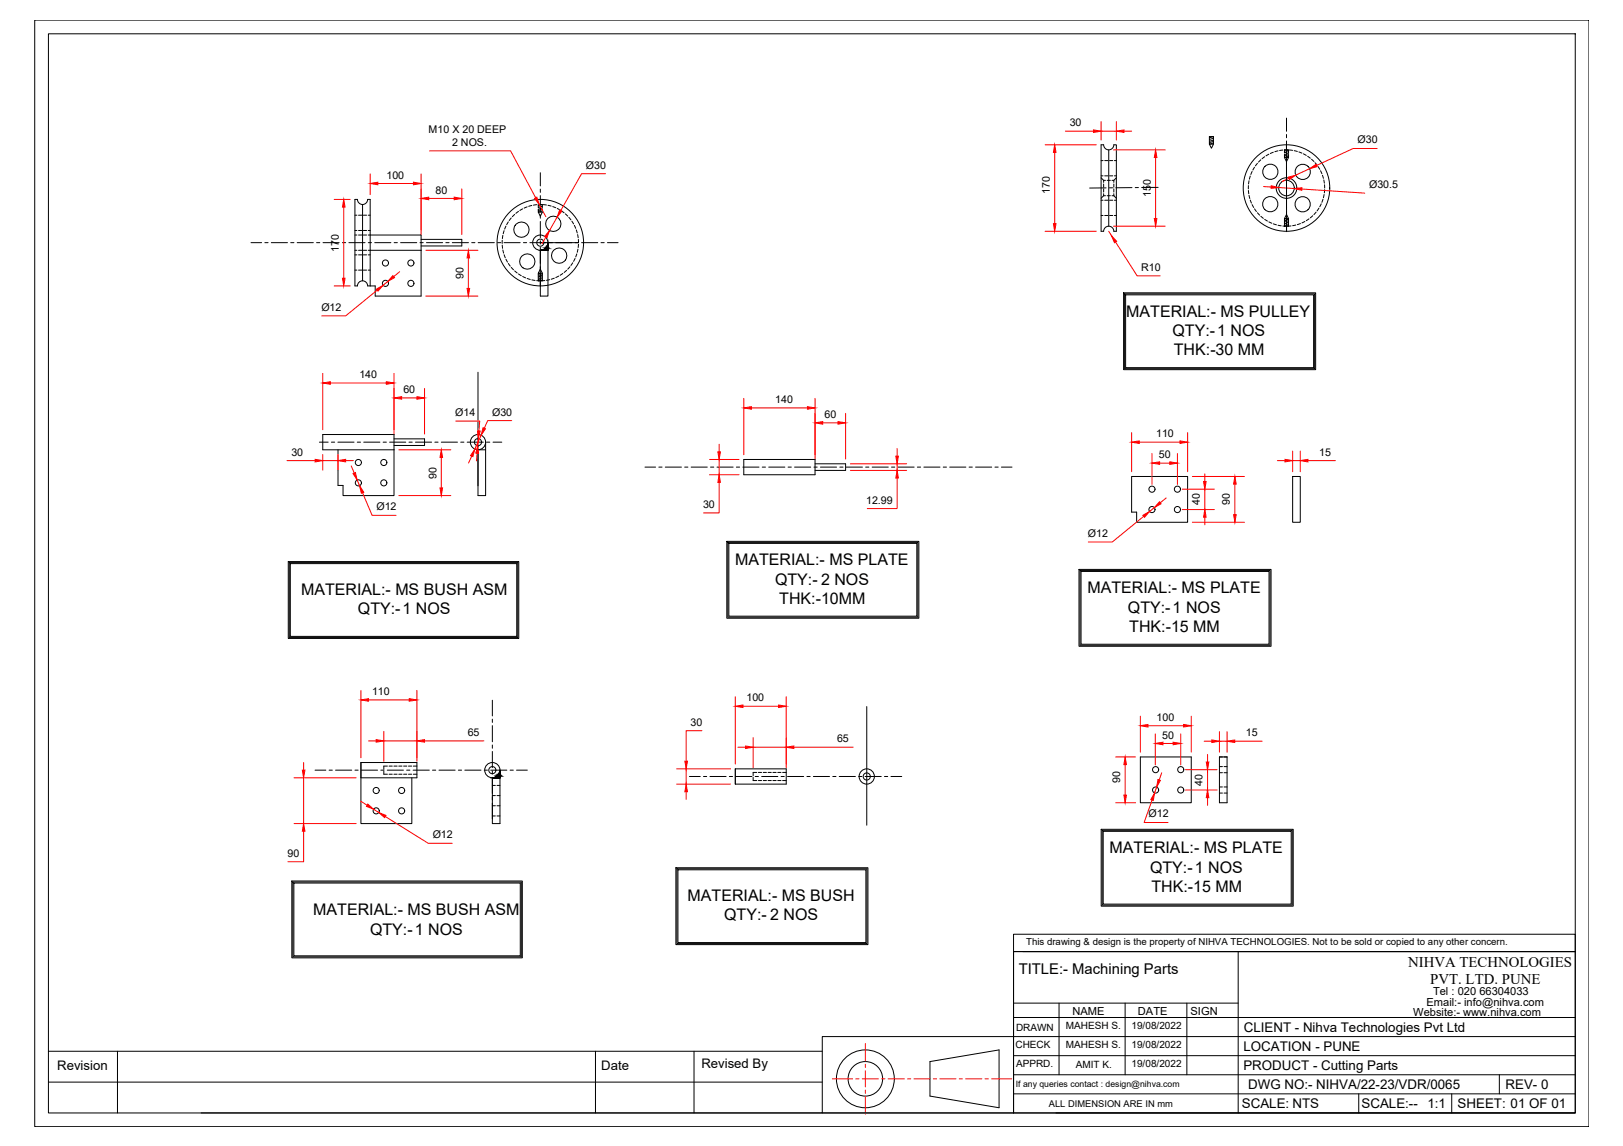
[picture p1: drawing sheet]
<svg xmlns="http://www.w3.org/2000/svg" width="841mm" height="594mm" viewBox="0 0 841 594" stroke-linecap="round" stroke-linejoin="round" font-family="sans-serif">
<!-- layer: 0 -->
<g fill="none" stroke="#000" stroke-width=".52">
<path d="M18 10h805v574h-805zM25 18h791v559h-791zM571 75h1a2.6 2.6 0 0 0 3 3 2.6 2.6 0 0 0 2-3h1v45h-1a2.6 2.6 0 0 0-2-3 2.6 2.6 0 0 0-3 3h-1zM575 78v39M627 71h2v4h-2zM629 74l-2 1 1 2 1-2M629 73l-2 1M629 73h-2M629 72h-2M629 71h-2M658 80l-2 1M660 79l-2 1"/>
<path d="M662 78l-1 1M665 78h-2M667 75v45M667 61v7M667 70v1M667 73v8M667 78h-1M668 79h-2v-1h2v1M668 80h-2M668 78h-2M668 78h2M671 78l1 1"/>
<path d="M673 79h2M675 80l2 1M280 90v6M280 98v2M571 91h1M571 83h1M571 92l1 1M572 93h1M572 93v2M572 95v2M572 98v2M572 91h2"/>
<path d="M572 83h2M573 97h-8M574 93h1M575 91h2M575 83h2M577 97h-2M577 93v2M577 95v2M577 98v2M577 83h1M577 91h1M578 92l-1 1h-1"/>
<path d="M587 97h-9M590 97h-2M600 97h-8M647 96v2M647 99v1M647 94v1M648 91l-1 2M649 89l-1 1M650 87l-1 1M652 85l-1 1M653 83l-1 1M655 81l-1 1"/>
<path d="M666 80v2h2v-2M667 83v2M667 86v9M667 97v1M667 100v8M668 81l-2 1 1 2 1-2M668 80l-2 1M678 81l1 1M680 83l1 1M681 84l1 2M683 86l1 2M684 89l1 1"/>
<path d="M685 91l1 1M686 93v2M686 96v1M686 98v2M184 119h1M184 112h1M186 119h1M186 112h1M188 106v40M188 119h2M188 112h2M191 119h1"/>
<path d="M191 112h1M261 120v1M262 117v2M263 115v1M265 113l-1 1M267 111l-2 1M269 110l-2 1M271 108l-2 1M273 107l-1 1M276 107h-2M278 106h-2M279 106h2v2"/>
<path d="M279 106v2l2-1M280 101v9M280 111v2M280 115v8M281 106h-2M281 108h-2v2h2v-2M281 109l-2 1 1 2 1-2M281 109h-2M281 106l-2 1M281 106h2M284 106l2 1M286 107l2 1"/>
<path d="M289 108l1 1M291 109l1 1M293 111l1 1M295 113l1 1M296 115l1 1M298 117v1M299 119v2M571 104h1M571 112h1M572 101h1M572 101l-1 2M572 100v1"/>
<path d="M572 104h2M572 112h2M574 101h1M575 104h2M575 112h2M576 101h1M577 101l1 2M577 100v1M577 112h1M577 104h1M647 101l1 2M648 104v1"/>
<path d="M649 106l1 2M650 108l1 2M652 110l1 2M653 112l2 1M655 114l2 1M658 115l1 1M660 116l1 1M662 117h2M665 117h1M666 113h2v4h-2zM666 114l2 1M666 115h2"/>
<path d="M666 116h2M666 117h2M667 110v2M667 113v7M668 113l-1-2-1 2 2 1M669 117h-2M671 117h-1M674 116h-2M676 115l-1 1M678 113l-1 1M680 112l-1 1M682 110l-1 1"/>
<path d="M683 108v1M685 106l-1 1M686 103l-1 2M686 101v1M130 126h6M137 126h2M141 126h8M151 126h1M154 126h8M164 126h2M167 126h9M177 126h2"/>
<path d="M181 126h8M184 122h1M184 130h1M184 132h1M186 122h1M186 130h1M186 132h1M188 122h2M188 130h2M188 132h2M191 122h27v31h-24v-5h-3a2.6 2.6 0 0 0-3-2 2.6 2.6 0 0 0-3 2h-1v-45h1a2.6 2.6 0 0 0 3 3 2.6 2.6 0 0 0 3-3h1v45M191 130h27"/>
<path d="M191 126h2M192 132h-1M194 126h9M204 126h2M208 126h8M218 126h1M218 124h21v4h-21M221 126h8M231 126h2M234 126h9M244 126h2M248 126h8"/>
<path d="M258 126h2M260 125v1M260 127v2M261 122l-1 2M261 130v1M261 126h9M261 132l1 2M262 134l1 2M263 137l1 1M265 139l1 1M271 126h2M280 130h4"/>
<path d="M280 125v2M284 126v27h-4v-25M295 138l-1 2M297 136l-1 2M298 134l-1 1M299 132l-1 1M299 122l1 1M299 129v2M300 124v2h-25M300 127v1M301 126h9M311 126h2"/>
<path d="M315 126h5M184 140h1M186 140h1M188 140h2M191 140h1M267 140l1 2M269 142l1 1M271 143l1 1M273 144l2 1M276 145h1M278 145l2 1M279 142h2v4h-2z"/>
<path d="M279 142l2 1M279 143l2 1M279 144l2 1M279 145l2 1M281 142l-1-2-1 2h2M282 145l-1 1M285 145h-2M287 144l-1 1M290 143l-2 1M292 142l-2 1M294 140l-2 1M582 152h100v40h-100z"/>
<path d="M583 152h98v39h-98zM583 153h98v38h-98zM248 193v64h4v-28M166 229h4M167 225h37v8h-37zM172 229h1M175 229h8M175 233v19h3v5h26v-24M185 229h2M188 229h9M199 229h1M202 229h8"/>
<path d="M204 227h16v4h-16M212 229h2M215 229h9M225 229h2M229 229h8M239 229h1M242 229h8M248 233h4M252 229h2M255 229h5M385 238h37v8h-37zM334 242h6"/>
<path d="M341 242h2M345 242h8M355 242h1M358 242h9M368 242h2M372 242h8M382 242h1M385 242h8M395 242h2M398 242h9M408 242h2M412 242h8"/>
<path d="M422 242h1M422 240h16v4h-16M425 242h9M435 242h2M439 242h8M449 242h1M452 242h8M462 242h2M465 242h9M475 242h2M479 242h8M489 242h1"/>
<path d="M492 242h8M502 242h2M506 242h8M516 242h1M519 242h5M586 247h29v24h-26v-6h-3zM670 247h4v24h-4zM149 291h120v40h-120zM150 292h118v38h-118zM377 281h99v39h-99zM378 282h97v37h-97zM559 295h100v40h-100z"/>
<path d="M560 296h98v38h-98zM255 363v8M255 373v1M255 376v9M449 366v62M163 399h6M171 399h1M174 399h8M184 399h2M187 395v32h26v-24M187 395h29v8h-29zM187 399h9"/>
<path d="M197 399h2M199 400v1h2M201 399h8M201 397h-2v2M202 397h1M204 397h2M207 397h1M209 397h2M211 399h1M212 397h1M214 399h8M214 397h2"/>
<path d="M224 399h2M227 399h9M238 399h1M241 399h8M251 399h2M254 399h9M255 386v2M255 390v8M255 400v1M259 399v28h-4v-24M264 399h2M268 399h5"/>
<path d="M381 399h26v7h-26zM591 392h26v24h-26zM632 392h4v24h-4zM632 397h1M634 397h2M202 401h1M204 401h2M207 401h1M209 401h2M212 401h1M214 401h2M255 403h4"/>
<path d="M255 407h2M255 412h2M255 418h2M258 407h1M258 412h1M258 418h1M357 403h6M365 403h1M368 403h8M378 403h2M381 403h9M390 403v2h2"/>
<path d="M391 403h2M392 400h-2v2M393 400h2M393 405h2M395 403h8M395 400h2M395 405h2M398 400h2M398 405h2M401 400h1M401 405h1M403 400h2"/>
<path d="M403 405h2M405 403h1M406 400h1M406 405h1M408 403h8M418 403h2M421 403h9M432 403h1M435 403h8M445 403h2M448 403h9M458 403h2"/>
<path d="M462 403h5M632 401h1M632 408h1M632 411h1M634 401h2M634 408h2M634 411h2M255 423h2M258 423h1M571 430h99v40h-99zM571 430h99v39h-99zM572 431h97v38h-97z"/>
<path d="M151 457h120v40h-120zM152 457h118v39h-118zM152 458h118v37h-118zM350 450h100v40h-100zM351 450h98v39h-98zM351 451h98v38h-98zM525 484h291v9h-291zM525 493h291v84h-291zM525 493v84h-99M530 493h286M642 493v84M525 527h291"/>
<path d="M525 520h117M549 520v37M583 520v37M615 520v37M816 537h-390v40h-322M25 545h401M61 545v32M309 545v32M360 545v32M482 550l36-6v30l-36-6zM525 557h291M525 547h291"/>
<path d="M777 557v10M25 561h401M525 567h291M547 577h269M704 567v10M752 567v10"/>
<circle cx="658" cy="89" r="4"/>
<circle cx="667" cy="97" r="22"/>
<circle cx="667" cy="97" r="4"/>
<circle cx="667" cy="97" r="5"/>
<circle cx="675" cy="89" r="4"/>
<circle cx="270" cy="119" r="4"/>
<circle cx="287" cy="116" r="4"/>
<circle cx="658" cy="106" r="4"/>
<circle cx="675" cy="106" r="4"/>
<circle cx="200" cy="136" r="1.6"/>
<circle cx="213" cy="136" r="1.6"/>
<circle cx="273" cy="136" r="4"/>
<circle cx="280" cy="126" r="22"/>
<circle cx="280" cy="126" r="4"/>
<circle cx="280" cy="126" r="1.8"/>
<circle cx="290" cy="133" r="4"/>
<circle cx="200" cy="147" r="1.6"/>
<circle cx="213" cy="147" r="1.6"/>
<circle cx="186" cy="240" r="1.6"/>
<circle cx="199" cy="240" r="1.6"/>
<circle cx="248" cy="229" r="4"/>
<circle cx="248" cy="229" r="1.8"/>
<circle cx="186" cy="250" r="1.6"/>
<circle cx="199" cy="250" r="1.6"/>
<circle cx="597" cy="254" r="1.6"/>
<circle cx="610" cy="254" r="1.6"/>
<circle cx="597" cy="264" r="1.6"/>
<circle cx="610" cy="264" r="1.6"/>
<circle cx="255" cy="399" r="4"/>
<circle cx="255" cy="399" r="1.8"/>
<circle cx="599" cy="399" r="1.6"/>
<circle cx="612" cy="399" r="1.6"/>
<circle cx="195" cy="410" r="1.6"/>
<circle cx="208" cy="410" r="1.6"/>
<circle cx="449" cy="403" r="4"/>
<circle cx="449" cy="403" r="1.8"/>
<circle cx="599" cy="410" r="1.6"/>
<circle cx="612" cy="410" r="1.6"/>
<circle cx="195" cy="420" r="1.6"/>
<circle cx="208" cy="420" r="1.6"/>
<circle cx="448" cy="559" r="15"/>
<circle cx="448" cy="559" r="9"/>
</g>
<g fill="none" stroke="#f00" stroke-width=".52">
<path d="M223 78h42l13 25M542 75h26M547 79v37M552 68h15M571 63v10M571 68h7M577 78h27M578 63v10M582 68h4M714 77h-13l-19 9M192 90v11M196 95h18"/>
<path d="M218 90v32M239 98v24M314 90h-13l-10 19M599 82v31M655 97h4M663 97l8 1M668 92l-4 2M675 98l32 2M679 87l-8 4M173 103h8M178 107v37M222 103h13"/>
<path d="M279 106l4 6M289 113l-4 6M542 120h26M575 120l1 2M577 117h27M221 130h27M243 134v16M283 123l-2 3M578 125l11 18h12M173 148h8M195 150l-16 14h-12M201 146l-2 2"/>
<path d="M207 141l-3 2M221 153h27M167 194v29M171 199h29M204 194v31M208 206h8M220 201v24M236 218h13l-1 5M265 218h-12l-2 4M385 207v29M389 211h29M422 207v31"/>
<path d="M426 219h8M438 214v24M149 239h14M167 239h8M167 236v8M175 236v8M179 239h4M207 233h27M229 237v16M244 236l-1 4M247 235v4M248 227v4"/>
<path d="M249 226l-3 7M368 238h15M373 230v4M373 238v8M465 233v3M586 224v21M590 229h21M597 235v16M610 235v16M615 224v21M662 239h4M670 234v11"/>
<path d="M670 239h4M674 234v11M678 239h14M182 242l2 3M185 249l1 3M188 255l5 12h12M207 257h27M368 246h15M373 250v16h-8M441 240h29M441 244h29M465 248v16h-16"/>
<path d="M465 240v4M601 240h5M604 258l-3 3M613 254h16M618 247h27M624 246v4M624 254v10M640 251v16M593 268l-17 13h-12M598 263l-2 2M613 264h16M618 271h27"/>
<path d="M624 268v4M187 358v35M216 358v37M191 363h21M199 379v16M364 379h-8v16M381 361v35M385 366h18M407 361v37M591 371v19M595 376h18M617 371v19"/>
<path d="M632 379v11M636 379v11M157 395v4M191 384h4M199 384h17M220 384h31M351 399h28M356 399v7M382 387h4M390 382v16M390 387h17M411 387h31"/>
<path d="M578 392h10M583 396v16M599 380v17M603 385h5M612 380v17M614 399h17M624 384h4M626 391v4M626 399v11M632 384h4M640 384h14M152 403h33"/>
<path d="M157 403v24M187 415l3 2M194 420l2 1M351 406h28M356 410v4M578 416h10M597 415l-4 11h12M599 408l-1 3M602 401l-1 3M614 410h17M626 413v4M152 427h33"/>
<path d="M157 431v16h-8M200 423l22 14h12M431 559h11M443 559h2M447 559h8M448 541v9M448 552v1M448 555v8M457 559h2M460 559h9M470 559h2M474 559h8"/>
<path d="M484 559h1M487 559h8M497 559h2M500 559h9M510 559h2M514 559h10M448 565v2M448 568v10"/>
</g>
<g fill="#000" stroke="#000" stroke-width=".52">
<path d="M284 127v1zM284 127v1z"/>
<path d="M283 128h1zM283 128h1z"/>
<path d="M283 128h1zM283 128h1z"/>
<path d="M283 128l1 1zM283 128l1 1z"/>
<path d="M283 129h1zM283 129h1z"/>
<path d="M283 129h1zM282 129h2z"/>
<path d="M282 129h2zM282 129h2z"/>
<path d="M282 129h2zM282 129h2z"/>
<path d="M282 129l2 1zM281 130h3z"/>
<path d="M281 130h3zM281 130h3z"/>
<path d="M281 130h3zM280 130h4z"/>
<path d="M280 130h4zM280 130h4z"/>
<path d="M259 400v1zM259 400v1z"/>
<path d="M258 401l1 1zM258 401l1 1z"/>
<path d="M258 402h1zM258 402h1z"/>
<path d="M258 402h1zM258 402h1z"/>
<path d="M258 402l1 1zM257 403h2z"/>
<path d="M257 403h2zM257 403h2z"/>
<path d="M257 403h2zM257 403h2z"/>
<path d="M257 403h2zM256 403h3z"/>
<path d="M256 403h3zM256 403h3z"/>
<path d="M256 403h3zM256 403h3z"/>
<path d="M256 403h3zM255 403h4z"/>
<path d="M259 400v1zM259 400v1z"/>
<path d="M258 401l1 1zM258 401l1 1z"/>
<path d="M258 402h1zM258 402h1z"/>
<path d="M258 402h1zM258 402h1z"/>
<path d="M258 402l1 1zM257 403h2z"/>
<path d="M257 403h2zM257 403h2z"/>
<path d="M257 403h2zM257 403h2z"/>
<path d="M257 403h2zM256 403h3z"/>
<path d="M256 403h3zM256 403h3z"/>
<path d="M256 403h3zM256 403h3z"/>
<path d="M256 403h3zM255 403h4z"/>
</g>
<g fill="#f00" stroke="#f00" stroke-width=".52">
<path d="M214 94l4 1-4 1z"/>
<path d="M192 95l4-1v2z"/>
<path d="M218 103l4-1v2z"/>
<path d="M235 102l4 1-4 1z"/>
<path d="M242 150h1v3z"/>
<path d="M243 130v4h-1z"/>
<path d="M178 103l1 4h-2z"/>
<path d="M177 144h2l-1 4z"/>
<path d="M187 363l4-1v1z"/>
<path d="M212 362l4 1h-4z"/>
<path d="M195 383l4 1-4 1z"/>
<path d="M216 384l4-1v2z"/>
<path d="M157 399h1l-1 4z"/>
<path d="M157 427l1 4h-1z"/>
<path d="M381 366l4-1v2z"/>
<path d="M403 365l4 1-4 1z"/>
<path d="M386 387h4l-4 1z"/>
<path d="M407 387h4v1z"/>
<path d="M356 406v4h-1z"/>
<path d="M355 395h1v4z"/>
<path d="M611 229h4l-4 1z"/>
<path d="M586 229h4v1z"/>
<path d="M639 267h2l-1 4z"/>
<path d="M640 247l1 4h-2z"/>
<path d="M666 238l4 1h-4z"/>
<path d="M674 239l4-1v1z"/>
<path d="M285 119l-2 4h-1z"/>
<path d="M290 109h1l-2 4z"/>
<path d="M418 211h4l-4 1z"/>
<path d="M385 211h4v1z"/>
<path d="M422 219h4v1z"/>
<path d="M434 219h4l-4 1z"/>
<path d="M372 234h1v4z"/>
<path d="M373 246v4h-1z"/>
<path d="M464 236h2l-1 4z"/>
<path d="M465 244l1 4h-2z"/>
<path d="M601 260l1 1-4 2z"/>
<path d="M592 267l4-2-3 3z"/>
<path d="M204 143v1l-3 2z"/>
<path d="M195 150l4-2-3 3z"/>
<path d="M547 75v4h-1z"/>
<path d="M546 116h1v4z"/>
<path d="M668 92l3-1-3 2z"/>
<path d="M679 87l3-2 1 1z"/>
<path d="M598 113h1v4z"/>
<path d="M599 78v4h-1z"/>
<path d="M659 96l4 1-4 1z"/>
<path d="M671 98l4-1v2z"/>
<path d="M576 122l3 3-1 1z"/>
<path d="M578 68l4-1v2z"/>
<path d="M567 67l4 1-4 1z"/>
<path d="M191 417l3 3-4-2z"/>
<path d="M196 421l4 2-1 1z"/>
<path d="M200 198l4 1h-4z"/>
<path d="M167 199l4-1v1z"/>
<path d="M204 206h4v1z"/>
<path d="M216 206h4l-4 1z"/>
<path d="M228 253h1v4z"/>
<path d="M229 233v4h-1z"/>
<path d="M183 245h1l1 4z"/>
<path d="M186 252l2 3-1 1z"/>
<path d="M175 239l4-1v1z"/>
<path d="M163 238l4 1h-4z"/>
<path d="M246 233l-1 4-1-1z"/>
<path d="M250 222h2l-3 4z"/>
<path d="M248 231v4h-1z"/>
<path d="M248 223h1l-1 4z"/>
<path d="M597 240l4-1v2z"/>
<path d="M606 239l4 1-4 1z"/>
<path d="M624 250h1l-1 4z"/>
<path d="M624 264l1 4h-1z"/>
<path d="M583 392l1 4h-2z"/>
<path d="M582 412h2l-1 4z"/>
<path d="M600 404l1 1-2 3z"/>
<path d="M598 411v4h-2z"/>
<path d="M613 376h4l-4 1z"/>
<path d="M591 376h4v1z"/>
<path d="M628 384h4l-4 1z"/>
<path d="M636 384h4v1z"/>
<path d="M625 395h1v4z"/>
<path d="M626 410v3h-1z"/>
<path d="M599 385h4v1z"/>
<path d="M608 385h4l-4 1z"/>
<path d="M277 103l1-1 1 4z"/>
</g>
<g font-size="8.3">
<text x="584" y="164">MATERIAL:- MS PULLEY</text>
<text x="608" y="174">QTY:-1 NOS</text>
<text x="608" y="184">THK:-30 MM</text>
<text x="381" y="293">MATERIAL:- MS PLATE</text>
<text x="402" y="303">QTY:- 2 NOS</text>
<text x="156" y="308">MATERIAL:- MS BUSH ASM</text>
<text x="563" y="308">MATERIAL:- MS PLATE</text>
<text x="404" y="313">THK:-10MM</text>
<text x="584" y="318">QTY:-1 NOS</text>
<text x="185" y="318">QTY:-1 NOS</text>
<text x="585" y="328">THK:-15 MM</text>
<text x="575" y="442">MATERIAL:- MS PLATE</text>
<text x="596" y="452">QTY:-1 NOS</text>
<text x="356" y="467">MATERIAL:- MS BUSH</text>
<text x="597" y="462">THK:-15 MM</text>
<text x="162" y="475">MATERIAL:- MS BUSH ASM</text>
<text x="375" y="477">QTY:- 2 NOS</text>
<text x="192" y="485">QTY:-1 NOS</text>
</g>
<g font-size="7.7">
<text x="730" y="501">NIHVA TECHNOLOGIES</text>
<text x="528" y="505">TITLE:- Machining Parts</text>
<text x="741" y="510">PVT. LTD. PUNE</text>
</g>
<g font-size="6.9">
<text x="644" y="535">CLIENT - Nihva Technologies Pvt Ltd</text>
<text x="644" y="545">LOCATION - PUNE</text>
<text x="644" y="555">PRODUCT - Cutting Parts</text>
<text x="647" y="564">DWG NO:- NIHVA/22-23/VDR/0065</text>
<text x="780" y="564">REV- 0</text>
<text x="644" y="574">SCALE: NTS</text>
<text x="706" y="574">SCALE:--</text>
<text x="740" y="574">1:1</text>
<text x="755" y="574">SHEET: 01 OF 01</text>
</g>
<g font-size="6.8">
<text x="30" y="555">Revision</text>
<text x="312" y="555">Date</text>
<text x="363" y="554">Revised By</text>
</g>
<g font-size="5.8">
<text x="743" y="516">Tel : 020 66304033</text>
<text x="739" y="522">Email:- info@nihva.com</text>
<text x="556" y="526">NAME</text>
<text x="590" y="526">DATE</text>
<text x="617" y="526">SIGN</text>
<text x="732" y="527">Website:- www.nihva.com</text>
</g>
<g font-size="5.5">
<text x="554" y="65">30</text>
<text x="222" y="69">M10 X 20 DEEP</text>
<text x="234" y="76">2 NOS.</text>
<text x="703" y="74">Ø30</text>
<text x="304" y="87">Ø30</text>
<text x="200" y="93">100</text>
<text x="226" y="100">80</text>
<text x="544" y="101" transform="rotate(-90 544 101)">170</text>
<text x="709" y="97">Ø30.5</text>
<text x="596" y="102" transform="rotate(-90 596 102)">150</text>
<text x="176" y="131" transform="rotate(-90 176 131)">170</text>
<text x="591" y="140">R10</text>
<text x="240" y="145" transform="rotate(-90 240 145)">90</text>
<text x="167" y="161">Ø12</text>
<text x="186" y="196">140</text>
<text x="209" y="204">60</text>
<text x="402" y="209">140</text>
<text x="236" y="216">Ø14</text>
<text x="255" y="215">Ø30</text>
<text x="427" y="217">60</text>
<text x="599" y="227">110</text>
<text x="151" y="236">30</text>
<text x="600" y="238">50</text>
<text x="684" y="236">15</text>
<text x="226" y="248" transform="rotate(-90 226 248)">90</text>
<text x="364" y="263">30</text>
<text x="449" y="261">12.99</text>
<text x="622" y="262" transform="rotate(-90 622 262)">40</text>
<text x="637" y="262" transform="rotate(-90 637 262)">90</text>
<text x="195" y="265">Ø12</text>
<text x="564" y="278">Ø12</text>
<text x="193" y="360">110</text>
<text x="387" y="364">100</text>
<text x="358" y="376">30</text>
<text x="599" y="374">100</text>
<text x="242" y="382">65</text>
<text x="602" y="383">50</text>
<text x="646" y="382">15</text>
<text x="434" y="385">65</text>
<text x="581" y="406" transform="rotate(-90 581 406)">90</text>
<text x="623" y="407" transform="rotate(-90 623 407)">40</text>
<text x="595" y="424">Ø12</text>
<text x="224" y="435">Ø12</text>
<text x="149" y="444">90</text>
</g>
<g font-size="5.2">
<text x="552" y="534">MAHESH S.</text>
<text x="586" y="534">19/08/2022</text>
<text x="526" y="535">DRAWN</text>
<text x="526" y="543">CHECK</text>
<text x="552" y="543">MAHESH S.</text>
<text x="586" y="543">19/08/2022</text>
<text x="526" y="553">APPRD.</text>
<text x="557" y="553">AMIT K.</text>
<text x="586" y="553">19/08/2022</text>
</g>
<text font-size="5" x="532" y="490">This drawing &amp; design is the property of NIHVA TECHNOLOGIES. Not to be sold or copied to any other concern.</text>
<text font-size="4.8" x="544" y="574">ALL DIMENSION ARE IN mm</text>
<text font-size="4.5" x="526" y="563">If any queries contact : design@nihva.com</text>
</svg>
